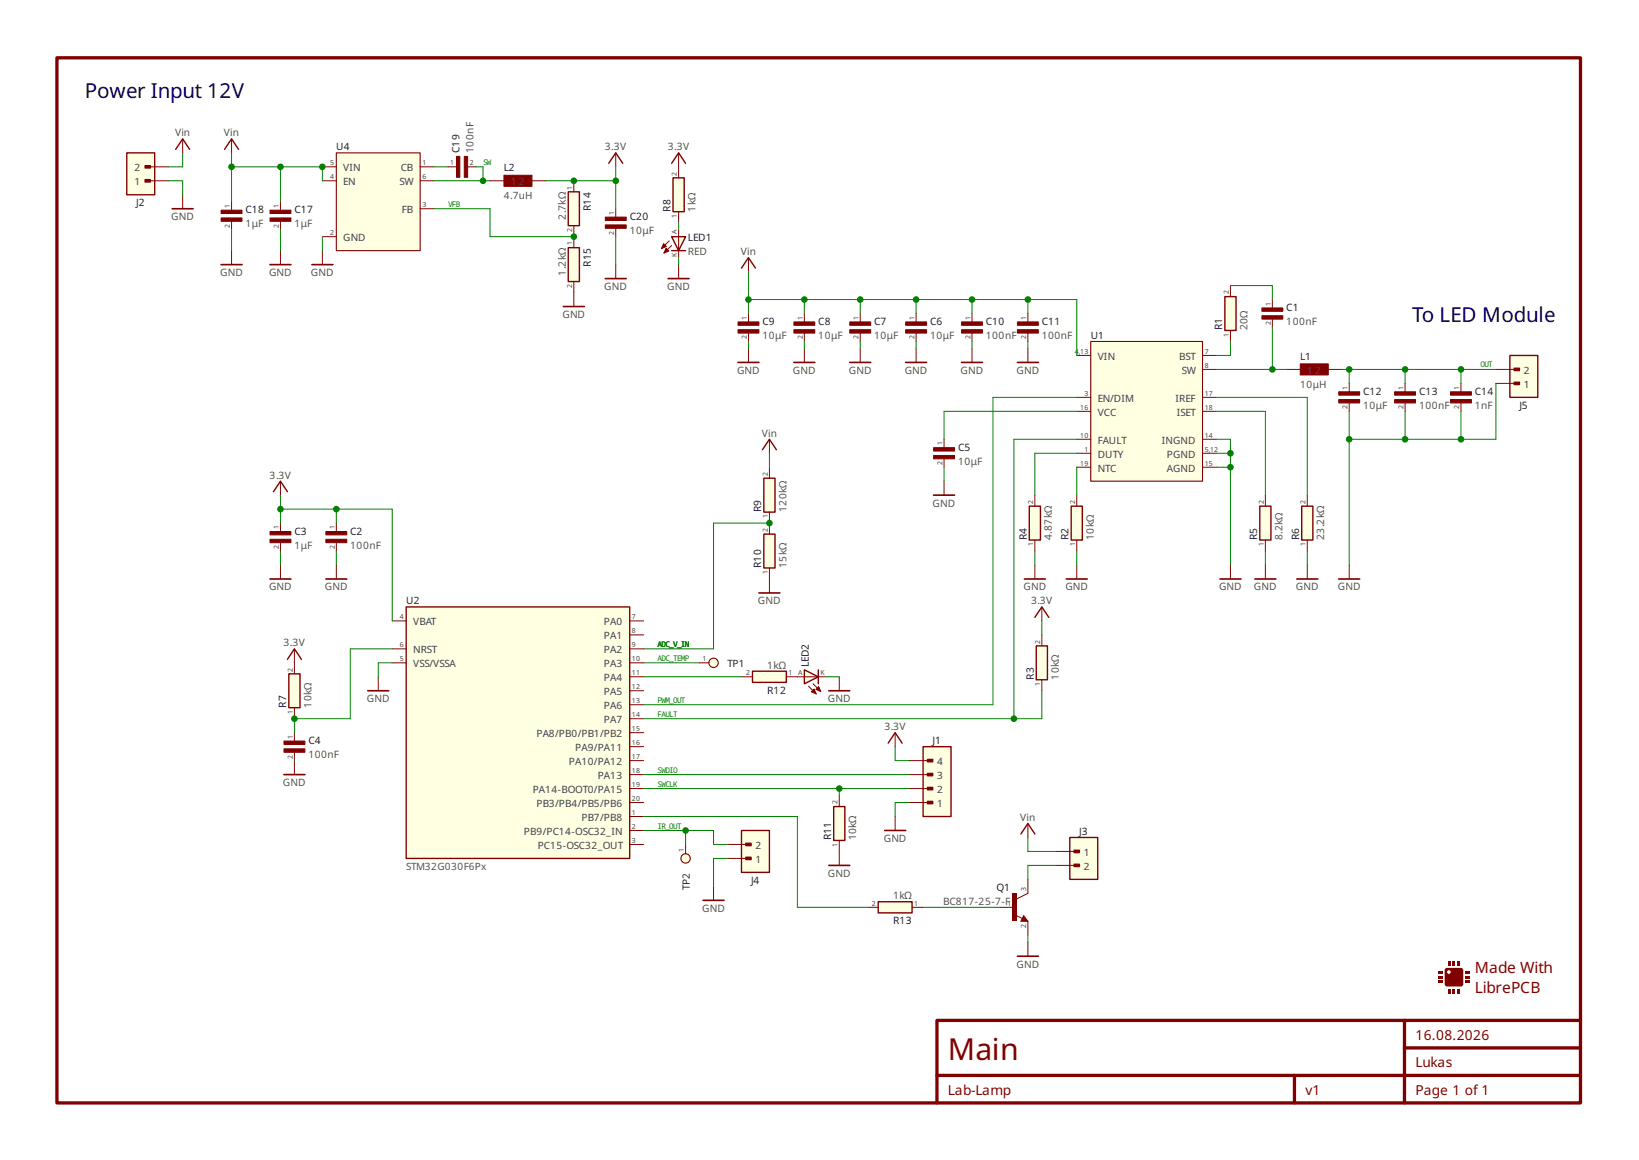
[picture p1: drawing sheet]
<svg xmlns="http://www.w3.org/2000/svg" width="298mm" height="211mm" viewBox="0 0 298 211" stroke-linecap="round" stroke-linejoin="round" font-family="sans-serif">
<path d="M40.8 27.2l1.3-1.9 1.3 1.9M122.2 29.7l1.2-1.9 1.3 1.9" fill="none" stroke="#800000" stroke-width=".25"/>
<path d="M42.1 25.3v2.5M123.4 27.8v2.5M136.1 63.4v2.5" fill="none" stroke="#800000" stroke-width=".18"/>
<path d="M134.2 65.9h3.8" fill="none" stroke="#800000" stroke-width=".3"/>
<path d="M187.2 92.1h2v6.1h-2z" fill-rule="evenodd" fill="#ffffe1" stroke="#800000" stroke-width=".25"/>
<path d="M188.2 90.1v2M188.2 98.2v2M152.6 123.1v2.5" fill="none" stroke="#800000" stroke-width=".18"/>
<path d="M150.7 125.6h3.9" fill="none" stroke="#800000" stroke-width=".3"/>
<path d="M23.1 27.8h5v7.6h-5z" fill-rule="evenodd" fill="#ffffe1" stroke="#800000" stroke-width=".25"/>
<g fill="#800000" stroke="#800000" stroke-width=".25">
<path d="M26.4 32.7h.9v.4h-.9z" fill-rule="evenodd"/>
<path d="M26.4 30.1h.9v.5h-.9z" fill-rule="evenodd"/>
</g>
<path d="M26.9 30.3h3.8M26.9 32.9h3.8M234 67.2h2.5M241.6 67.2h2.5M53.5 118v2.5M186.9 171.4v2.5" fill="none" stroke="#800000" stroke-width=".18"/>
<path d="M52.3 119.9l1.2-1.9 1.3 1.9" fill="none" stroke="#800000" stroke-width=".25"/>
<path d="M185 173.9h3.9" fill="none" stroke="#800000" stroke-width=".3"/>
<path d="M236.5 66.2h5.1v2h-5.1z" fill-rule="evenodd" fill="#800000" stroke="#800000" stroke-width=".2"/>
<path d="M103.4 45h2v6.2h-2z" fill-rule="evenodd" fill="#ffffe1" stroke="#800000" stroke-width=".25"/>
<path d="M104.4 43v2M104.4 51.2v2" fill="none" stroke="#800000" stroke-width=".18"/>
<path d="M188.5 117.5h2v6.1h-2z" fill-rule="evenodd" fill="#ffffe1" stroke="#800000" stroke-width=".25"/>
<path d="M81.5 30.3h1.5M85.1 30.3h1.5M189.5 115.5v2M195.8 102.8v2.5M189.5 123.6v2M129.8 161.2v2.5" fill="none" stroke="#800000" stroke-width=".18"/>
<path d="M193.9 105.3h3.8M127.9 163.7h3.8" fill="none" stroke="#800000" stroke-width=".3"/>
<g fill="#800000" stroke="#800000" stroke-width=".18">
<path d="M83 28.4h.6v3.8h-.6z" fill-rule="evenodd"/>
<path d="M84.4 28.4h.7v3.8h-.7z" fill-rule="evenodd"/>
</g>
<path d="M274.6 64.6h5.1v7.7h-5.1z" fill-rule="evenodd" fill="#ffffe1" stroke="#800000" stroke-width=".25"/>
<g fill="#800000" stroke="#800000" stroke-width=".25">
<path d="M275.4 69.5h1v.4h-1z" fill-rule="evenodd"/>
<path d="M275.4 67h1v.4h-1z" fill-rule="evenodd"/>
</g>
<path d="M272.1 67.2h3.8M272.1 69.7h3.8" fill="none" stroke="#800000" stroke-width=".18"/>
<path d="M236.7 92.1h2.1v6.1h-2.1z" fill-rule="evenodd" fill="#ffffe1" stroke="#800000" stroke-width=".25"/>
<path d="M139.9 79.9v2.5M146.3 63.4v2.5M237.8 90.1v2M237.8 98.2v2" fill="none" stroke="#800000" stroke-width=".18"/>
<path d="M138.7 81.8l1.2-1.9 1.3 1.9" fill="none" stroke="#800000" stroke-width=".25"/>
<path d="M144.4 65.9h3.8" fill="none" stroke="#800000" stroke-width=".3"/>
<g fill="#800000">
<path d="M262.8 176.2l.4-.2 2.7 .1 .2 .3v2.8l-.4 .2-2.7-.1-.2-.3v-2.2h.4a.33 .33 0 0 0 .4 .3 .33 .33 0 0 0 .2-.5 .33 .33 0 0 0-.6 0v.2h-.4z" fill-rule="evenodd"/>
<path d="M266.6 177.5h.8v.4h-.8z" fill-rule="evenodd"/>
<path d="M266.6 178.3h.8v.5h-.8z" fill-rule="evenodd"/>
<path d="M266.6 176.7h.8v.4h-.8z" fill-rule="evenodd"/>
<path d="M261.5 176.7h.8v.4h-.8z" fill-rule="evenodd"/>
<path d="M261.5 177.5h.8v.4h-.8z" fill-rule="evenodd"/>
<path d="M261.5 178.3h.8v.5h-.8z" fill-rule="evenodd"/>
<path d="M264.2 174.7h.5v.9h-.5z" fill-rule="evenodd"/>
<path d="M265.1 174.7h.4v.9h-.4z" fill-rule="evenodd"/>
<path d="M263.4 174.7h.4v.9h-.4z" fill-rule="evenodd"/>
<path d="M264.2 179.8h.5v.9h-.5z" fill-rule="evenodd"/>
<path d="M265.1 179.8h.4v.9h-.4z" fill-rule="evenodd"/>
<path d="M263.4 179.8h.4v.9h-.4z" fill-rule="evenodd"/>
</g>
<path d="M151.6 146.7h2.1v6.1h-2.1z" fill-rule="evenodd" fill="#ffffe1" stroke="#800000" stroke-width=".25"/>
<path d="M152.6 144.7v2M152.6 152.8v2" fill="none" stroke="#800000" stroke-width=".18"/>
<path d="M52.5 122.5h2.1v6.2h-2.1z" fill-rule="evenodd" fill="#ffffe1" stroke="#800000" stroke-width=".25"/>
<path d="M33.2 25.3v2.5M42.1 45.6v2.5M123.4 48.1v2.6M146.3 57v1.5M146.3 60.6v1.5M230.1 102.8v2.5M53.5 120.5v2M53.5 128.7v2" fill="none" stroke="#800000" stroke-width=".18"/>
<path d="M40.2 48.1h3.8M121.5 50.7h3.8M228.2 105.3h3.8" fill="none" stroke="#800000" stroke-width=".3"/>
<path d="M32 27.2l1.2-1.9 1.3 1.9" fill="none" stroke="#800000" stroke-width=".25"/>
<g fill="#800000" stroke="#800000" stroke-width=".18">
<path d="M144.4 58.5h3.8v.7h-3.8z" fill-rule="evenodd"/>
<path d="M144.4 60h3.8v.6h-3.8z" fill-rule="evenodd"/>
</g>
<path d="M167.9 135.8h5.1v12.7h-5.1z" fill-rule="evenodd" fill="#ffffe1" stroke="#800000" stroke-width=".25"/>
<g fill="#800000" stroke="#800000" stroke-width=".25">
<path d="M168.7 145.7h.9v.5h-.9z" fill-rule="evenodd"/>
<path d="M168.7 143.2h.9v.4h-.9z" fill-rule="evenodd"/>
<path d="M168.7 140.7h.9v.4h-.9z" fill-rule="evenodd"/>
<path d="M168.7 138.1h.9v.4h-.9z" fill-rule="evenodd"/>
</g>
<path d="M165.3 138.3h3.9M165.3 140.9h3.9M165.3 146h3.9M165.3 143.4h3.9" fill="none" stroke="#800000" stroke-width=".18"/>
<path d="M159.7 164h6.2v2h-6.2z" fill-rule="evenodd" fill="#ffffe1" stroke="#800000" stroke-width=".25"/>
<path d="M157.7 165h2M165.9 165h2" fill="none" stroke="#800000" stroke-width=".18"/>
<path d="M134.9 151h5v7.7h-5z" fill-rule="evenodd" fill="#ffffe1" stroke="#800000" stroke-width=".25"/>
<g fill="#800000" stroke="#800000" stroke-width=".25">
<path d="M135.7 155.9h.9v.4h-.9z" fill-rule="evenodd"/>
<path d="M135.7 153.4h.9v.4h-.9z" fill-rule="evenodd"/>
</g>
<path d="M132.3 153.6h3.8M132.3 156.1h3.8" fill="none" stroke="#800000" stroke-width=".18"/>
<path d="M229.1 92.1h2.1v6.1h-2.1z" fill-rule="evenodd" fill="#ffffe1" stroke="#800000" stroke-width=".25"/>
<path d="M230.1 90.1v2M230.1 98.2v2" fill="none" stroke="#800000" stroke-width=".18"/>
<g fill="#ffffe1" stroke="#800000" stroke-width=".18">
<path d="M184.9 163.5l2-1z"/>
<path d="M186.2 166.5l.7 1z"/>
<path d="M185.7 167.5h1.2z"/>
<path d="M186.2 166.5l-.5 1z"/>
<path d="M184.7 166.4l1.2 .6z"/>
</g>
<g fill="#ffffe1" stroke="#800000" stroke-width=".25">
<path d="M185.9 167.4h.8z"/>
<path d="M186.2 166.8l.5 .6z"/>
<path d="M186.2 166.8l-.3 .5z"/>
<path d="M185.9 167.3h.4z"/>
<path d="M186.2 167l.1 .3z"/>
</g>
<path d="M184.2 162.5h.7v5h-.7z" fill-rule="evenodd" fill="#800000"/>
<path d="M42.1 36.7v1.5M42.1 40.2v1.6M176.8 57v1.5M176.8 60.6v1.5M186.9 159.9v2.6M181.9 165h2.5M186.9 167.5v2.6" fill="none" stroke="#800000" stroke-width=".18"/>
<g fill="#800000" stroke="#800000" stroke-width=".18">
<path d="M174.9 58.5h3.8v.7h-3.8z" fill-rule="evenodd"/>
<path d="M174.9 60h3.8v.6h-3.8z" fill-rule="evenodd"/>
<path d="M40.2 38.2h3.8v.6h-3.8z" fill-rule="evenodd"/>
<path d="M40.2 39.6h3.8v.6h-3.8z" fill-rule="evenodd"/>
</g>
<path d="M194.6 152.3h5.1v7.6h-5.1z" fill-rule="evenodd" fill="#ffffe1" stroke="#800000" stroke-width=".25"/>
<g fill="#800000" stroke="#800000" stroke-width=".25">
<path d="M195.4 154.6h.9v.5h-.9z" fill-rule="evenodd"/>
<path d="M195.4 157.2h.9v.4h-.9z" fill-rule="evenodd"/>
</g>
<path d="M162.8 148.5v2.5M192 157.4h3.8M192 154.8h3.8" fill="none" stroke="#800000" stroke-width=".18"/>
<path d="M160.9 151h3.8" fill="none" stroke="#800000" stroke-width=".3"/>
<path d="M138.9 97.1h2.1v6.2h-2.1z" fill-rule="evenodd" fill="#ffffe1" stroke="#800000" stroke-width=".25"/>
<path d="M51 87.5v2.6M139.9 95.1v2M139.9 103.3v2" fill="none" stroke="#800000" stroke-width=".18"/>
<path d="M49.7 89.4l1.3-1.9 1.3 1.9" fill="none" stroke="#800000" stroke-width=".25"/>
<path d="M103.4 34.9h2v6.1h-2z" fill-rule="evenodd" fill="#ffffe1" stroke="#800000" stroke-width=".25"/>
<path d="M104.4 32.9v2M104.4 41v2M112 48.1v2.6M156.5 63.4v2.5M171.7 87.5v2.6M61.2 102.8v2.5" fill="none" stroke="#800000" stroke-width=".18"/>
<path d="M110.1 50.7h3.8M154.6 65.9h3.8M169.8 90.1h3.8M59.3 105.3h3.8" fill="none" stroke="#800000" stroke-width=".3"/>
<path d="M194.8 92.1h2.1v6.1h-2.1z" fill-rule="evenodd" fill="#ffffe1" stroke="#800000" stroke-width=".25"/>
<path d="M89.1 32.9h2.6M96.7 32.9h2.6M195.8 90.1v2M195.8 98.2v2" fill="none" stroke="#800000" stroke-width=".18"/>
<path d="M91.7 31.9h5v2h-5z" fill-rule="evenodd" fill="#800000" stroke="#800000" stroke-width=".2"/>
<circle cx="129.8" cy="120.5" r=".85" fill="#ffffe1" stroke="#800000" stroke-width=".2"/>
<path d="M112 38v1.5M51 45.6v2.5M112 41.5v1.5M186.9 63.4v2.5M245.4 69.7v1.5M245.4 73.3v1.5M139.9 105.3v2.5M245.4 102.8v2.5M127.2 120.5h1.7M186.9 149.8v2.5" fill="none" stroke="#800000" stroke-width=".18"/>
<path d="M49.1 48.1h3.8M185 65.9h3.9M138 107.8h3.8M243.5 105.3h3.8" fill="none" stroke="#800000" stroke-width=".3"/>
<path d="M185.7 151.7l1.2-1.9 1.3 1.9" fill="none" stroke="#800000" stroke-width=".25"/>
<g fill="#800000" stroke="#800000" stroke-width=".18">
<path d="M243.5 71.2h3.8v.7h-3.8z" fill-rule="evenodd"/>
<path d="M243.5 72.7h3.8v.6h-3.8z" fill-rule="evenodd"/>
<path d="M110.1 39.5h3.8v.6h-3.8z" fill-rule="evenodd"/>
<path d="M110.1 40.9h3.8v.6h-3.8z" fill-rule="evenodd"/>
</g>
<path d="M122.4 32.3h2v6.2h-2z" fill-rule="evenodd" fill="#ffffe1" stroke="#800000" stroke-width=".25"/>
<path d="M123.4 30.3v2M123.4 38.5v2M104.4 53.2v2.5M136.1 57v1.5M136.1 60.6v1.5M51 95.1v1.6M51 98.7v1.5M189.5 110.4v2.5M237.8 102.8v2.5M68.8 123.1v2.5M162.8 133.2v2.6M152.6 154.8v2.6" fill="none" stroke="#800000" stroke-width=".18"/>
<path d="M102.5 55.7h3.8M235.9 105.3h3.8M66.9 125.6h3.8M150.7 157.4h3.9" fill="none" stroke="#800000" stroke-width=".3"/>
<path d="M188.2 112.3l1.3-1.9 1.3 1.9M161.5 135.2l1.3-2 1.3 2" fill="none" stroke="#800000" stroke-width=".25"/>
<path d="M10.4 10.5h277.1v190.1h-277.1zM170.4 195.6h117.1M235.4 195.6v5M255.4 185.6v15M255.4 190.6h32.1M287.5 185.6h-117.1v15" fill="none" stroke="#800000" stroke-width=".6"/>
<g fill="#800000" stroke="#800000" stroke-width=".18">
<path d="M134.2 58.5h3.8v.7h-3.8z" fill-rule="evenodd"/>
<path d="M134.2 60h3.8v.6h-3.8z" fill-rule="evenodd"/>
<path d="M49.1 96.7h3.8v.6h-3.8z" fill-rule="evenodd"/>
<path d="M49.1 98.1h3.8v.6h-3.8z" fill-rule="evenodd"/>
</g>
<g fill="#ffffe1" stroke="#800000" stroke-width=".25">
<path d="M146.3 121.8l2.5 1.3-2.5 1.3z"/>
<path d="M148.8 121.8v2.6z"/>
</g>
<g fill="#ffffe1" stroke="#800000" stroke-width=".18">
<path d="M146.3 123.1h2.5z"/>
<path d="M147.1 124.8l1.4 1.4z"/>
<path d="M147.9 124.4l1.4 1.4z"/>
</g>
<g fill="#800000" stroke="#800000" stroke-width=".18">
<path d="M147.6 125.8l.5-.5 .4 .9z"/>
<path d="M148.4 125.4l.5-.5 .4 .9z"/>
<path d="M49.1 38.2h3.8v.6h-3.8z" fill-rule="evenodd"/>
<path d="M49.1 39.6h3.8v.6h-3.8z" fill-rule="evenodd"/>
</g>
<path d="M51 36.7v1.5M51 40.2v1.6M166.6 63.4v2.5M145 123.1h1.3M148.8 123.1h1.3" fill="none" stroke="#800000" stroke-width=".18"/>
<path d="M164.7 65.9h3.8" fill="none" stroke="#800000" stroke-width=".3"/>
<path d="M136.9 122.1h6.1v2h-6.1z" fill-rule="evenodd" fill="#ffffe1" stroke="#800000" stroke-width=".25"/>
<path d="M61.2 95.1v1.6M61.2 98.7v1.5M53.5 138.3v2.6M134.9 123.1h2M143 123.1h2" fill="none" stroke="#800000" stroke-width=".18"/>
<path d="M51.6 140.9h3.9" fill="none" stroke="#800000" stroke-width=".3"/>
<g fill="#800000" stroke="#800000" stroke-width=".18">
<path d="M59.3 96.7h3.8v.6h-3.8z" fill-rule="evenodd"/>
<path d="M59.3 98.1h3.8v.6h-3.8z" fill-rule="evenodd"/>
</g>
<path d="M61.2 27.8h15.2v17.8h-15.2z" fill-rule="evenodd" fill="#ffffe1" stroke="#800000" stroke-width=".2"/>
<path d="M58.6 32.9h2.6M58.6 30.3h2.6M76.4 38h2.6M76.4 32.9h2.6M76.4 30.3h2.6M58.6 43h2.6M231.4 54.5v1.5M231.4 58v1.6M223.8 102.8v2.5" fill="none" stroke="#800000" stroke-width=".18"/>
<g fill="#800000" stroke="#800000" stroke-width=".18">
<path d="M229.5 56h3.8v.6h-3.8z" fill-rule="evenodd"/>
<path d="M229.5 57.4h3.8v.6h-3.8z" fill-rule="evenodd"/>
</g>
<path d="M221.9 105.3h3.8" fill="none" stroke="#800000" stroke-width=".3"/>
<path d="M73.9 110.4h40.6v45.7h-40.6z" fill-rule="evenodd" fill="#ffffe1" stroke="#800000" stroke-width=".25"/>
<g fill="none" stroke="#800000" stroke-width=".18">
<path d="M71.3 118h2.6M71.3 112.9h2.6M114.5 115.5h2.6M114.5 118h2.6M114.5 112.9h2.6M71.3 120.5h2.6M114.5 123.1h2.6M114.5 138.3h2.6M114.5 133.2h2.6M114.5 120.5h2.6M114.5 125.6h2.6M114.5 130.7h2.6"/>
<path d="M114.5 135.8h2.6M114.5 128.2h2.6M114.5 146h2.6M114.5 148.5h2.6M114.5 151h2.6M114.5 143.4h2.6M114.5 153.6h2.6M114.5 140.9h2.6"/>
</g>
<g fill="#ffffe1" stroke="#800000" stroke-width=".25">
<path d="M122.2 43h2.5l-1.3 2.6z"/>
<path d="M122.2 45.6h2.5z"/>
</g>
<g fill="#ffffe1" stroke="#800000" stroke-width=".18">
<path d="M123.4 43v2.6z"/>
<path d="M120.3 45.2l1.4-1.4z"/>
<path d="M122.2 44.6l-1.4 1.4z"/>
</g>
<g fill="#800000" stroke="#800000" stroke-width=".18">
<path d="M120.7 44.3l.5 .5-.9 .4z"/>
<path d="M121.1 45.1l.5 .5-.8 .4z"/>
</g>
<path d="M123.4 41.8v1.2M123.4 45.6v1.3" fill="none" stroke="#800000" stroke-width=".18"/>
<path d="M222.8 53.9h2v6.2h-2z" fill-rule="evenodd" fill="#ffffe1" stroke="#800000" stroke-width=".25"/>
<path d="M223.8 51.9v2M223.8 60.1v2" fill="none" stroke="#800000" stroke-width=".18"/>
<path d="M198.4 62.1h20.3v25.4h-20.3z" fill-rule="evenodd" fill="#ffffe1" stroke="#800000" stroke-width=".2"/>
<g fill="none" stroke="#800000" stroke-width=".18">
<path d="M195.8 72.3h2.6M195.8 74.8h2.6M195.8 79.9h2.6M195.8 64.6h2.6M218.7 72.3h2.5M218.7 74.8h2.5M218.7 79.9h2.5M218.7 64.6h2.5M218.7 67.2h2.5M265.7 69.7v1.5M265.7 73.3v1.5M195.8 82.4h2.6"/>
<path d="M195.8 85h2.6M218.7 82.4h2.5M218.7 85h2.5M51 102.8v2.5M53.5 133.2v1.6M53.5 136.8v1.5"/>
</g>
<g fill="#800000" stroke="#800000" stroke-width=".18">
<path d="M51.6 134.8h3.8v.6h-3.8z" fill-rule="evenodd"/>
<path d="M51.6 136.2h3.8v.6h-3.8z" fill-rule="evenodd"/>
<path d="M263.8 71.2h3.8v.7h-3.8z" fill-rule="evenodd"/>
<path d="M263.8 72.7h3.8v.6h-3.8z" fill-rule="evenodd"/>
</g>
<path d="M49.1 105.3h3.8" fill="none" stroke="#800000" stroke-width=".3"/>
<path d="M138.9 87h2.1v6.1h-2.1z" fill-rule="evenodd" fill="#ffffe1" stroke="#800000" stroke-width=".25"/>
<g fill="none" stroke="#800000" stroke-width=".18">
<path d="M33.2 35.4v2.6M112 27.8v2.5M58.6 45.6v2.5M136.1 46.9v2.5M156.5 57v1.5M166.6 57v1.5M186.9 57v1.5M156.5 60.6v1.5M166.6 60.6v1.5M176.8 63.4v2.5M186.9 60.6v1.5M139.9 85v2"/>
<path d="M139.9 93.1v2M188.2 102.8v2.5"/>
</g>
<g fill="#800000" stroke="#800000" stroke-width=".18">
<path d="M154.6 58.5h3.8v.7h-3.8z" fill-rule="evenodd"/>
<path d="M154.6 60h3.8v.6h-3.8z" fill-rule="evenodd"/>
<path d="M164.7 58.5h3.8v.7h-3.8z" fill-rule="evenodd"/>
<path d="M164.7 60h3.8v.6h-3.8z" fill-rule="evenodd"/>
<path d="M185 58.5h3.8v.7h-3.8z" fill-rule="evenodd"/>
<path d="M185 60h3.8v.6h-3.8z" fill-rule="evenodd"/>
</g>
<path d="M31.3 38h3.8M56.7 48.1h3.8M174.9 65.9h3.8M186.3 105.3h3.8" fill="none" stroke="#800000" stroke-width=".3"/>
<path d="M110.7 29.7l1.3-1.9 1.3 1.9M134.9 48.8l1.2-1.9 1.3 1.9" fill="none" stroke="#800000" stroke-width=".25"/>
<circle cx="124.7" cy="156.1" r=".85" fill="#ffffe1" stroke="#800000" stroke-width=".2"/>
<path d="M171.7 79.9v1.5M255.6 69.7v1.5M255.6 73.3v1.5M171.7 83.4v1.6M124.7 153.6v1.7" fill="none" stroke="#800000" stroke-width=".18"/>
<g fill="#800000" stroke="#800000" stroke-width=".18">
<path d="M253.7 71.2h3.8v.7h-3.8z" fill-rule="evenodd"/>
<path d="M253.7 72.7h3.8v.6h-3.8z" fill-rule="evenodd"/>
<path d="M169.8 81.4h3.8v.6h-3.8z" fill-rule="evenodd"/>
<path d="M169.8 82.8h3.8v.6h-3.8z" fill-rule="evenodd"/>
</g>
<g fill="none" stroke="#008000" stroke-width=".18">
<path d="M30.7 32.9h2.5v2.5M33.2 27.8v2.5h-2.5M42.1 30.3h16.5v2.6M42.1 27.8v8.9M51 30.3v6.4M79 32.9h10.1M79 38h10.1v5h15.3M79 30.3h2.5M86.6 30.3h1.3v2.6M99.3 32.9h12.7M112 30.3v7.7M123.4 30.3h.1"/>
<path d="M42.1 41.8v3.8M51 41.8v3.8M58.6 43v2.6M104.4 43h.1M104.4 53.2h.1M112 43v5.1M123.4 40.5v1.3M123.4 46.9v1.2M136.1 54.5h59.7v10.1M136.1 49.4v7.6M146.3 54.5v2.5M156.5 54.5v2.5"/>
<path d="M166.6 54.5v2.5M176.8 54.5v2.5M186.9 54.5v2.5M223.8 51.9h7.6v2.6M231.4 59.6v7.6M136.1 62.1v1.3M146.3 62.1v1.3M156.5 62.1v1.3M166.6 62.1v1.3M176.8 62.1v1.3M186.9 62.1v1.3M195.8 79.9h-11.4v50.8"/>
<path d="M195.8 74.8h-24.1v5.1M195.8 72.3h-15.2v55.9h-63.5M221.2 67.2h12.8M221.2 72.3h16.6v17.8M221.2 79.9h2.6v22.9M221.2 74.8h8.9v15.3M223.8 62.1v2.5h-2.6M244.1 67.2h28M245.4 67.2v2.5M245.4 74.8v28M255.6 67.2v2.5M255.6 74.8v5.1"/>
<path d="M265.7 67.2v2.5M265.7 74.8v5.1M272.1 69.7v10.2h-26.7M51 90.1v5M51 92.6h20.3v20.3M61.2 92.6v2.5M139.9 82.4v2.6M139.9 95.1h.1M139.9 95.1h-10.1v22.9h-12.7M171.7 85v2.5M195.8 82.4h-7.6v7.7M195.8 85v5.1"/>
<path d="M221.2 82.4h2.6M221.2 85h2.6M51 100.2v2.6M61.2 100.2v2.6M71.3 118h-7.6v12.7h-10.2v2.5M139.9 105.3h.1M188.2 100.2v2.6M189.5 112.9v2.6M195.8 100.2v2.6M230.1 100.2v2.6M237.8 100.2v2.6M53.5 120.5h.1"/>
<path d="M53.5 138.3h.1M71.3 120.5h-2.5v2.6M117.1 123.1h17.8M117.1 120.5h10.1M145 123.1h.1M150.1 123.1h2.5M162.8 135.8v2.5h2.5M189.5 125.6v5.1h-72.4M117.1 143.4h48.2M117.1 151h12.7v2.6h2.5M117.1 140.9h48.2M117.1 148.5h27.9v16.5h12.7"/>
<path d="M124.7 151v2.6M132.3 156.1h-2.5v5.1M152.6 143.4v1.3M152.6 154.8h.1M165.3 146h-2.5v2.5M186.9 152.3v2.5h5.1M192 157.4h-5.1v2.5M167.9 165h14M186.9 170.1v1.3"/>
</g>
<g fill="#008000">
<circle cx="104.4" cy="32.9" r=".6"/>
<circle cx="58.6" cy="30.3" r=".6"/>
<circle cx="255.6" cy="67.2" r=".6"/>
<circle cx="265.7" cy="67.2" r=".6"/>
<circle cx="245.4" cy="67.2" r=".6"/>
<circle cx="156.5" cy="54.5" r=".6"/>
<circle cx="136.1" cy="54.5" r=".6"/>
<circle cx="176.8" cy="54.5" r=".6"/>
<circle cx="146.3" cy="54.5" r=".6"/>
<circle cx="186.9" cy="54.5" r=".6"/>
<circle cx="166.6" cy="54.5" r=".6"/>
<circle cx="231.4" cy="67.2" r=".6"/>
<circle cx="152.6" cy="143.4" r=".6"/>
<circle cx="112" cy="32.9" r=".6"/>
<circle cx="223.8" cy="82.4" r=".6"/>
<circle cx="223.8" cy="85" r=".6"/>
<circle cx="51" cy="92.6" r=".6"/>
<circle cx="61.2" cy="92.6" r=".6"/>
<circle cx="104.4" cy="43" r=".6"/>
<circle cx="124.7" cy="151" r=".6"/>
<circle cx="184.4" cy="130.7" r=".6"/>
<circle cx="265.7" cy="79.9" r=".6"/>
<circle cx="245.4" cy="79.9" r=".6"/>
<circle cx="255.6" cy="79.9" r=".6"/>
<circle cx="51" cy="30.3" r=".6"/>
<circle cx="42.1" cy="30.3" r=".6"/>
<circle cx="53.5" cy="130.7" r=".6"/>
<circle cx="87.9" cy="32.9" r=".6"/>
<circle cx="139.9" cy="95.1" r=".6"/>
</g>
<text font-size="5.5" fill="#800000" x="172.4" y="192.8">Main</text>
<g font-size="3.8" fill="#000080">
<text x="15.4" y="17.9">Power Input 12V</text>
<text x="256.8" y="58.6">To LED Module</text>
</g>
<g font-size="2.8" fill="#800000">
<text x="268.3" y="176.9">Made With</text>
<text x="268.3" y="180.7">LibrePCB</text>
</g>
<g font-size="2.5" fill="#800000">
<text x="257.4" y="189.1">16.08.2026</text>
<text x="257.4" y="194.1">Lukas</text>
<text x="172.4" y="199.1">Lab-Lamp</text>
<text x="237.4" y="199.1">v1</text>
<text x="257.4" y="199.1">Page 1 of 1</text>
</g>
<g font-size="1.8" fill="#505050">
<text x="31.8" y="24.8">Vin</text>
<text x="40.7" y="24.8">Vin</text>
<text x="86.1" y="27.8" transform="rotate(-90 86.1 27.8)">100nF</text>
<text x="110" y="27.3">3.3V</text>
<text x="121.5" y="27.3">3.3V</text>
<text x="31.1" y="40">GND</text>
<text x="44.7" y="41.3">1μF</text>
<text x="53.5" y="41.3">1μF</text>
<text x="91.7" y="36.2">4.7uH</text>
<text x="102.9" y="40" transform="rotate(-90 102.9 40)">2.7kΩ</text>
<text x="126.5" y="38.5" transform="rotate(-90 126.5 38.5)">1kΩ</text>
<text x="114.5" y="42.6">10μF</text>
<text x="125.1" y="46.4">RED</text>
<text x="134.7" y="46.4">Vin</text>
<text x="40" y="50.2">GND</text>
<text x="48.9" y="50.2">GND</text>
<text x="56.6" y="50.2">GND</text>
<text x="102.9" y="50.1" transform="rotate(-90 102.9 50.1)">1.2kΩ</text>
<text x="109.9" y="52.7">GND</text>
<text x="121.3" y="52.7">GND</text>
<text x="102.3" y="57.8">GND</text>
<text x="234" y="59.1">100nF</text>
<text x="138.7" y="61.6">10μF</text>
<text x="148.8" y="61.6">10μF</text>
<text x="159" y="61.6">10μF</text>
<text x="169.2" y="61.6">10μF</text>
<text x="179.3" y="61.6">100nF</text>
<text x="189.5" y="61.6">100nF</text>
<text x="226.9" y="60.1" transform="rotate(-90 226.9 60.1)">20Ω</text>
<text x="134" y="68">GND</text>
<text x="144.2" y="68">GND</text>
<text x="154.4" y="68">GND</text>
<text x="164.5" y="68">GND</text>
<text x="174.7" y="68">GND</text>
<text x="184.9" y="68">GND</text>
<text x="236.5" y="70.5">10μH</text>
<text x="247.9" y="74.3">10μF</text>
<text x="258.1" y="74.3">100nF</text>
<text x="268.3" y="74.3">1nF</text>
<text x="138.6" y="79.4">Vin</text>
<text x="49" y="87">3.3V</text>
<text x="174.2" y="84.5">10μF</text>
<text x="143" y="93.1" transform="rotate(-90 143 93.1)">120kΩ</text>
<text x="169.6" y="92.1">GND</text>
<text x="53.5" y="99.8">1μF</text>
<text x="63.7" y="99.8">100nF</text>
<text x="191.3" y="98.2" transform="rotate(-90 191.3 98.2)">4.87kΩ</text>
<text x="198.9" y="98.2" transform="rotate(-90 198.9 98.2)">10kΩ</text>
<text x="233.2" y="98.2" transform="rotate(-90 233.2 98.2)">8.2kΩ</text>
<text x="240.9" y="98.2" transform="rotate(-90 240.9 98.2)">23.2kΩ</text>
<text x="48.9" y="107.4">GND</text>
<text x="59.1" y="107.4">GND</text>
<text x="143" y="103.3" transform="rotate(-90 143 103.3)">15kΩ</text>
<text x="186.1" y="107.4">GND</text>
<text x="193.8" y="107.4">GND</text>
<text x="221.7" y="107.4">GND</text>
<text x="228.1" y="107.4">GND</text>
<text x="235.7" y="107.4">GND</text>
<text x="243.3" y="107.4">GND</text>
<text x="137.9" y="109.9">GND</text>
<text x="187.5" y="109.9">3.3V</text>
<text x="51.6" y="117.5">3.3V</text>
<text x="139.6" y="121.6">1kΩ</text>
<text x="192.6" y="123.6" transform="rotate(-90 192.6 123.6)">10kΩ</text>
<text x="56.6" y="128.7" transform="rotate(-90 56.6 128.7)">10kΩ</text>
<text x="66.7" y="127.7">GND</text>
<text x="150.6" y="127.7">GND</text>
<text x="56.1" y="137.9">100nF</text>
<text x="160.8" y="132.8">3.3V</text>
<text x="51.5" y="142.9">GND</text>
<text x="185.6" y="149.3">Vin</text>
<text x="155.7" y="152.8" transform="rotate(-90 155.7 152.8)">10kΩ</text>
<text x="160.7" y="153.1">GND</text>
<text x="73.9" y="158.2">STM32G030F6Px</text>
<text x="150.6" y="159.5">GND</text>
<text x="127.7" y="165.8">GND</text>
<text x="162.4" y="163.5">1kΩ</text>
<text x="171.5" y="164.5">BC817-25-7-F</text>
<text x="184.9" y="176">GND</text>
</g>
<g font-size="1.8" fill="#202020">
<text x="61.2" y="27.3">U4</text>
<text x="83.6" y="27.8" transform="rotate(-90 83.6 27.8)">C19</text>
<text x="91.7" y="31.2">L2</text>
<text x="24.8" y="37.5">J2</text>
<text x="44.7" y="38.8">C18</text>
<text x="53.5" y="38.8">C17</text>
<text x="107.5" y="38.3" transform="rotate(-90 107.5 38.3)">R14</text>
<text x="114.5" y="40">C20</text>
<text x="121.9" y="38.5" transform="rotate(-90 121.9 38.5)">R8</text>
<text x="125.1" y="43.9">LED1</text>
<text x="107.5" y="48.5" transform="rotate(-90 107.5 48.5)">R15</text>
<text x="138.7" y="59.1">C9</text>
<text x="148.8" y="59.1">C8</text>
<text x="159" y="59.1">C7</text>
<text x="169.2" y="59.1">C6</text>
<text x="179.3" y="59.1">C10</text>
<text x="189.5" y="59.1">C11</text>
<text x="234" y="56.6">C1</text>
<text x="198.4" y="61.6">U1</text>
<text x="222.3" y="60.1" transform="rotate(-90 222.3 60.1)">R1</text>
<text x="236.5" y="65.5">L1</text>
<text x="247.9" y="71.8">C12</text>
<text x="258.1" y="71.8">C13</text>
<text x="268.3" y="71.8">C14</text>
<text x="276.3" y="74.3">J5</text>
<text x="174.2" y="82">C5</text>
<text x="138.5" y="93.1" transform="rotate(-90 138.5 93.1)">R9</text>
<text x="53.5" y="97.2">C3</text>
<text x="63.7" y="97.2">C2</text>
<text x="186.7" y="98.2" transform="rotate(-90 186.7 98.2)">R4</text>
<text x="194.4" y="98.2" transform="rotate(-90 194.4 98.2)">R2</text>
<text x="228.7" y="98.2" transform="rotate(-90 228.7 98.2)">R5</text>
<text x="236.3" y="98.2" transform="rotate(-90 236.3 98.2)">R6</text>
<text x="138.5" y="103.3" transform="rotate(-90 138.5 103.3)">R10</text>
<text x="73.9" y="109.9">U2</text>
<text x="132.3" y="121.4">TP1</text>
<text x="147.1" y="121.4" transform="rotate(-90 147.1 121.4)">LED2</text>
<text x="188" y="123.6" transform="rotate(-90 188 123.6)">R3</text>
<text x="52.1" y="128.7" transform="rotate(-90 52.1 128.7)">R7</text>
<text x="139.6" y="126.2">R12</text>
<text x="56.1" y="135.3">C4</text>
<text x="169.6" y="135.3">J1</text>
<text x="151.2" y="152.8" transform="rotate(-90 151.2 152.8)">R11</text>
<text x="196.3" y="151.8">J3</text>
<text x="125.5" y="161.8" transform="rotate(-90 125.5 161.8)">TP2</text>
<text x="136.6" y="160.7">J4</text>
<text x="181.2" y="162">Q1</text>
<text x="162.4" y="168.1">R13</text>
</g>
<g font-size="1.8" fill="#404040">
<text x="24.5" y="31.1">2</text>
<text x="24.5" y="33.7">1</text>
<text x="62.4" y="31.1">VIN</text>
<text x="62.4" y="33.7">EN</text>
<text x="72.6" y="33.7">SW</text>
<text x="72.9" y="31.1">CB</text>
<text x="92.9" y="33.7">1</text>
<text x="94.3" y="33.7">2</text>
<text x="73.1" y="38.8">FB</text>
<text x="62.4" y="43.8">GND</text>
<text x="199.7" y="65.4">VIN</text>
<text x="214.5" y="65.4">BST</text>
<text x="214.9" y="68">SW</text>
<text x="237.8" y="68">1</text>
<text x="239.2" y="68">2</text>
<text x="277.2" y="68">2</text>
<text x="277.2" y="70.5">1</text>
<text x="199.7" y="73.1">EN/DIM</text>
<text x="199.7" y="75.6">VCC</text>
<text x="213.8" y="73.1">IREF</text>
<text x="214" y="75.6">ISET</text>
<text x="199.7" y="80.7">FAULT</text>
<text x="199.7" y="83.2">DUTY</text>
<text x="211.3" y="80.7">INGND</text>
<text x="212.2" y="83.2">PGND</text>
<text x="199.7" y="85.8">NTC</text>
<text x="212.2" y="85.8">AGND</text>
<text x="75.1" y="113.7">VBAT</text>
<text x="109.9" y="113.7">PA0</text>
<text x="75.1" y="118.8">NRST</text>
<text x="109.9" y="116.3">PA1</text>
<text x="109.9" y="118.8">PA2</text>
<text x="75.1" y="121.3">VSS/VSSA</text>
<text x="109.9" y="123.9">PA4</text>
<text x="109.9" y="121.3">PA3</text>
<text x="109.9" y="126.4">PA5</text>
<text x="109.9" y="131.5">PA7</text>
<text x="109.9" y="129">PA6</text>
<text x="97.6" y="134">PA8/PB0/PB1/PB2</text>
<text x="104.6" y="136.6">PA9/PA11</text>
<text x="103.5" y="139.1">PA10/PA12</text>
<text x="108.7" y="141.7">PA13</text>
<text x="170.4" y="141.7">3</text>
<text x="170.4" y="139.1">4</text>
<text x="96.9" y="144.2">PA14-BOOT0/PA15</text>
<text x="97.6" y="146.7">PB3/PB4/PB5/PB6</text>
<text x="105.8" y="149.3">PB7/PB8</text>
<text x="170.4" y="146.7">1</text>
<text x="170.4" y="144.2">2</text>
<text x="95.3" y="151.8">PB9/PC14-OSC32_IN</text>
<text x="97.8" y="154.4">PC15-OSC32_OUT</text>
<text x="137.4" y="154.4">2</text>
<text x="197.1" y="155.6">1</text>
<text x="137.4" y="156.9">1</text>
<text x="197.1" y="158.2">2</text>
</g>
<g font-size="1.4" fill="#008000">
<text x="87.9" y="30">SW</text>
<text x="81.5" y="37.6">VFB</text>
<text x="269.3" y="66.8">OUT</text>
<text x="119.6" y="117.6">ADC_V_IN</text>
<text x="119.6" y="120.2">ADC_TEMP</text>
<text x="119.6" y="127.8">PWM_OUT</text>
<text x="119.6" y="130.4">FAULT</text>
<text x="119.6" y="143.1">SWCLK</text>
<text x="119.6" y="140.5">SWDIO</text>
<text x="119.6" y="150.7">IR_OUT</text>
</g>
<g font-size="1.3" fill="#404040">
<text x="60" y="30">5</text>
<text x="60" y="32.6">4</text>
<text x="76.8" y="32.6">6</text>
<text x="76.8" y="30">1</text>
<text x="81.9" y="30">1</text>
<text x="85.5" y="30">2</text>
<text x="104.1" y="34.5" transform="rotate(-90 104.1 34.5)">1</text>
<text x="123.1" y="31.9" transform="rotate(-90 123.1 31.9)">2</text>
<text x="41.8" y="41.4" transform="rotate(-90 41.8 41.4)">2</text>
<text x="41.8" y="37.8" transform="rotate(-90 41.8 37.8)">1</text>
<text x="50.7" y="41.4" transform="rotate(-90 50.7 41.4)">2</text>
<text x="50.7" y="37.8" transform="rotate(-90 50.7 37.8)">1</text>
<text x="76.8" y="37.7">3</text>
<text x="111.7" y="39.1" transform="rotate(-90 111.7 39.1)">1</text>
<text x="123.1" y="39.7" transform="rotate(-90 123.1 39.7)">1</text>
<text x="60" y="42.7">2</text>
<text x="104.1" y="44.6" transform="rotate(-90 104.1 44.6)">1</text>
<text x="104.1" y="42.2" transform="rotate(-90 104.1 42.2)">2</text>
<text x="111.7" y="42.7" transform="rotate(-90 111.7 42.7)">2</text>
<text x="123.1" y="46.7" transform="rotate(-90 123.1 46.7)">K</text>
<text x="123.1" y="42.6" transform="rotate(-90 123.1 42.6)">A</text>
<text x="104.1" y="52.4" transform="rotate(-90 104.1 52.4)">2</text>
<text x="223.5" y="53.5" transform="rotate(-90 223.5 53.5)">2</text>
<text x="135.8" y="58.1" transform="rotate(-90 135.8 58.1)">1</text>
<text x="146" y="58.1" transform="rotate(-90 146 58.1)">1</text>
<text x="156.2" y="58.1" transform="rotate(-90 156.2 58.1)">1</text>
<text x="166.3" y="58.1" transform="rotate(-90 166.3 58.1)">1</text>
<text x="176.5" y="58.1" transform="rotate(-90 176.5 58.1)">1</text>
<text x="186.6" y="58.1" transform="rotate(-90 186.6 58.1)">1</text>
<text x="231.1" y="59.2" transform="rotate(-90 231.1 59.2)">2</text>
<text x="231.1" y="55.6" transform="rotate(-90 231.1 55.6)">1</text>
<text x="135.8" y="61.7" transform="rotate(-90 135.8 61.7)">2</text>
<text x="146" y="61.7" transform="rotate(-90 146 61.7)">2</text>
<text x="156.2" y="61.7" transform="rotate(-90 156.2 61.7)">2</text>
<text x="166.3" y="61.7" transform="rotate(-90 166.3 61.7)">2</text>
<text x="176.5" y="61.7" transform="rotate(-90 176.5 61.7)">2</text>
<text x="186.6" y="61.7" transform="rotate(-90 186.6 61.7)">2</text>
<text x="195.5" y="64.3">4</text>
<text x="196.2" y="64.3">,13</text>
<text x="219.1" y="64.3">7</text>
<text x="223.5" y="61.3" transform="rotate(-90 223.5 61.3)">1</text>
<text x="197.2" y="72">3</text>
<text x="219.1" y="72">17</text>
<text x="219.1" y="66.9">8</text>
<text x="245.1" y="70.8" transform="rotate(-90 245.1 70.8)">1</text>
<text x="255.3" y="70.8" transform="rotate(-90 255.3 70.8)">1</text>
<text x="265.4" y="70.8" transform="rotate(-90 265.4 70.8)">1</text>
<text x="196.5" y="74.5">16</text>
<text x="219.1" y="74.5">18</text>
<text x="245.1" y="74.4" transform="rotate(-90 245.1 74.4)">2</text>
<text x="255.3" y="74.4" transform="rotate(-90 255.3 74.4)">2</text>
<text x="265.4" y="74.4" transform="rotate(-90 265.4 74.4)">2</text>
<text x="171.4" y="81" transform="rotate(-90 171.4 81)">1</text>
<text x="196.5" y="79.6">10</text>
<text x="197.2" y="82.1">1</text>
<text x="219.1" y="82.1">5,12</text>
<text x="219.1" y="79.6">14</text>
<text x="139.6" y="86.6" transform="rotate(-90 139.6 86.6)">2</text>
<text x="171.4" y="84.6" transform="rotate(-90 171.4 84.6)">2</text>
<text x="196.5" y="84.7">19</text>
<text x="219.1" y="84.7">15</text>
<text x="139.6" y="94.3" transform="rotate(-90 139.6 94.3)">1</text>
<text x="187.9" y="91.7" transform="rotate(-90 187.9 91.7)">2</text>
<text x="195.5" y="91.7" transform="rotate(-90 195.5 91.7)">2</text>
<text x="229.8" y="91.7" transform="rotate(-90 229.8 91.7)">2</text>
<text x="237.5" y="91.7" transform="rotate(-90 237.5 91.7)">2</text>
<text x="50.7" y="99.8" transform="rotate(-90 50.7 99.8)">2</text>
<text x="50.7" y="96.3" transform="rotate(-90 50.7 96.3)">1</text>
<text x="60.9" y="99.8" transform="rotate(-90 60.9 99.8)">2</text>
<text x="60.9" y="96.3" transform="rotate(-90 60.9 96.3)">1</text>
<text x="139.6" y="96.7" transform="rotate(-90 139.6 96.7)">2</text>
<text x="187.9" y="99.4" transform="rotate(-90 187.9 99.4)">1</text>
<text x="195.5" y="99.4" transform="rotate(-90 195.5 99.4)">1</text>
<text x="229.8" y="99.4" transform="rotate(-90 229.8 99.4)">1</text>
<text x="237.5" y="99.4" transform="rotate(-90 237.5 99.4)">1</text>
<text x="139.6" y="104.4" transform="rotate(-90 139.6 104.4)">1</text>
<text x="72.7" y="112.6">4</text>
<text x="114.9" y="112.6">7</text>
<text x="72.7" y="117.7">6</text>
<text x="114.9" y="115.2">8</text>
<text x="114.9" y="117.7">9</text>
<text x="189.2" y="117.1" transform="rotate(-90 189.2 117.1)">2</text>
<text x="53.2" y="122.1" transform="rotate(-90 53.2 122.1)">2</text>
<text x="72.7" y="120.2">5</text>
<text x="114.9" y="122.8">11</text>
<text x="114.9" y="125.3">12</text>
<text x="114.9" y="120.2">10</text>
<text x="127.8" y="120.2">1</text>
<text x="135.7" y="122.8">2</text>
<text x="143.4" y="122.8">1</text>
<text x="145.1" y="122.8">A</text>
<text x="149.2" y="122.8">K</text>
<text x="189.2" y="124.8" transform="rotate(-90 189.2 124.8)">1</text>
<text x="53.2" y="129.9" transform="rotate(-90 53.2 129.9)">1</text>
<text x="114.9" y="130.4">14</text>
<text x="114.9" y="127.9">13</text>
<text x="53.2" y="138" transform="rotate(-90 53.2 138)">2</text>
<text x="53.2" y="134.4" transform="rotate(-90 53.2 134.4)">1</text>
<text x="114.9" y="132.9">15</text>
<text x="114.9" y="135.5">16</text>
<text x="114.9" y="138">17</text>
<text x="114.9" y="143.1">19</text>
<text x="114.9" y="140.6">18</text>
<text x="114.9" y="145.7">20</text>
<text x="114.9" y="148.2">1</text>
<text x="152.3" y="146.3" transform="rotate(-90 152.3 146.3)">2</text>
<text x="114.9" y="150.7">2</text>
<text x="114.9" y="153.3">3</text>
<text x="124.4" y="154.9" transform="rotate(-90 124.4 154.9)">1</text>
<text x="152.3" y="154" transform="rotate(-90 152.3 154)">1</text>
<text x="158.6" y="164.7">2</text>
<text x="166.3" y="164.7">1</text>
<text x="183.3" y="164.7">1</text>
<text x="186.6" y="162.1" transform="rotate(-90 186.6 162.1)">3</text>
<text x="186.6" y="168.7" transform="rotate(-90 186.6 168.7)">2</text>
</g>
</svg>
